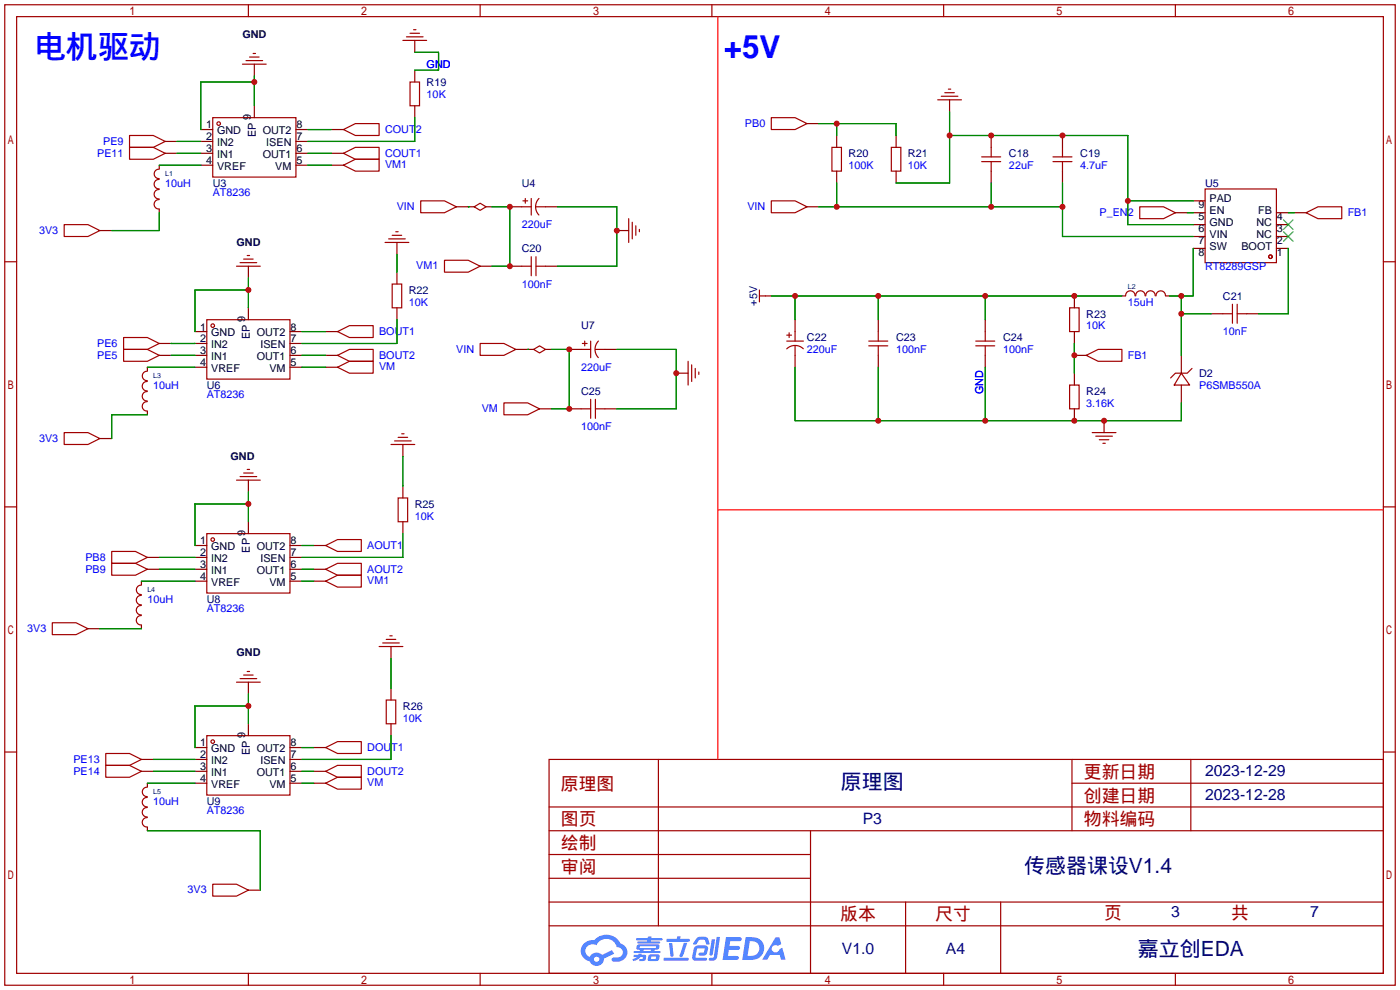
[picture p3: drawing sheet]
<svg xmlns="http://www.w3.org/2000/svg" width="299mm" height="212mm" viewBox="0 0 299 212" stroke-linecap="round" stroke-linejoin="round" font-family="sans-serif">
<g fill="none" stroke="#a10000" stroke-width=".25">
<path d="M1 1h297.2v209.6h-297.2zM3.6 3.6h292.1v204.4h-292.1zM53.1 1v2.6M102.6 1v2.6M152.1 1v2.6M201.7 1v2.6M251.2 1v2.6M1 55.9h2.6M295.7 55.9h2.5M1 108.3h2.6M295.7 108.3h2.5M1 160.7h2.6"/>
<path d="M117.3 162.3h178.4v45.7h-178.4zM117.3 177.5h178.4M117.3 172.5h178.4M140.7 162.3v35.6M173.2 177.5v30.5M229.1 162.3v15.2M229.1 167.4h66.6M254.5 162.3v15.2M295.7 160.7h2.5M117.3 182.6h55.9M117.3 197.9h178.4M117.3 192.8h178.4"/>
<path d="M117.3 187.7h55.9M193.5 192.8v15.2M213.9 192.8v15.2M53.1 208v2.6M102.6 208v2.6M152.1 208v2.6M201.7 208v2.6M251.2 208v2.6"/>
</g>
<g fill="#5487ff">
<path d="M155.2 200.3h2.6a.48 .48 0 0 1 .7 .4 .48 .48 0 0 1-.6 .4h-1.8l-.2 1.1h1.9a.43 .43 0 0 1 .4 .4 .43 .43 0 0 1-.5 .4h-1.9l-.2 1.3h1.7a.45 .45 0 0 1 .5 .2 .45 .45 0 0 1-.1 .6h-3.3z"/>
<path d="M165.7 200.3h.9l.4 1.5-.8 .3a.84 .84 0 0 0-1.2 .3 .84 .84 0 0 0 .4 1.1 .84 .84 0 0 0 1.1-.4l.1-.2 .6-.3 .7 2.5h-1l-.2-1h-2.1l-.6 1h-1.1z"/>
<path d="M152.1 200.8h.7l-.5 3.1a.36 .36 0 0 1-.3 .3 .36 .36 0 0 1-.4-.3z"/>
<path d="M153.2 200.2h.7l-.6 4.3a1.13 1.13 0 0 1-1.8 .6l.2-.4h.7l.2-.2z"/>
<path d="M148.9 200.6l.6-.4h1a.77 .77 0 0 1 .9 .5l.3 1-.2 .2h-.5l-.3-.9-.2-.2-1 .1-.7 1-.6-.1-.1-.2z"/>
<path d="M148.4 202.4l.6-.3h1.7a.81 .81 0 0 1 .7 .5 .81 .81 0 0 1-.2 .8 .81 .81 0 0 1-.9 .8h-.7a.32 .32 0 0 1-.3-.3 .32 .32 0 0 1 .4-.3h.7l.2-.9-1.6 .1-.4 1.8 2.2 .1a.32 .32 0 0 1 .3 .4 .32 .32 0 0 1-.4 .2h-2.2l-.5-.3-.1-.5z"/>
<path d="M141.9 204.7h5a.33 .33 0 0 1 .3 .3 .33 .33 0 0 1-.3 .3h-4.9l-.2-.1z"/>
<path d="M146.1 201.5h.8l-.7 2a.98 .98 0 0 1-.7 1.1l-.3-.3z"/>
<path d="M143 201.6h.7l.3 2.5a.34 .34 0 0 1-.3 .4 .34 .34 0 0 1-.4-.3z"/>
<path d="M142.5 200.7h2.1l.3-.6h.6l-.1 .6h1.7a.32 .32 0 0 1 .4 .3 .32 .32 0 0 1-.4 .3h-4.5l-.2-.2z"/>
<path d="M135.5 204.1h.9l.1-.3h.6v.3h.8a.82 .82 0 0 1-.5 1.3h-.8v-.4l.7-.1 .1-.3a.68 .68 0 0 0-1 .4l-1.1 .4-.1-.4 .9-.5h-.7z"/>
<path d="M136 200.5h2.4l.1-.3h.7v.3h2.2l.2 .3-.2 .2h-2.3v.2h1.8l.2 .3-.2 .1h-4.5l-.1-.4h2l.1-.2h-2.3l-.1-.2z"/>
<path d="M159.4 200.3l-.8 4.9h1.7a2.5 2.5 0 0 0 3-2.5 2.5 2.5 0 0 0-3.1-2.4zM160.3 201.1a1.61 1.61 0 0 1 2 1.5 1.61 1.61 0 0 1-1.8 1.7h-.7z"/>
<path d="M136.2 202a.55 .55 0 0 0-.2 .8 .55 .55 0 0 0 .7 .2l.1 .3h-1.3v.3l5.4 .1 .3-.2-.2-.2h-1.2l.2-.3a.7 .7 0 0 0 .8-.3 .7 .7 0 0 0 0-.8l-4.2-.1zM136.8 202.3l3.3-.1 .1 .1-.2 .3h-3.2zM137.5 203h1.7l-.2 .3h-1.4z"/>
<path d="M138.6 204.2a1.05 1.05 0 0 0 0 1.2 2.91 2.91 0 0 0 2.2-.2 .98 .98 0 0 0 0-1.2h-1.6zM139.2 204.5l.9-.1 .1 .4-.2 .2-.8-.1z"/>
<path d="M124.9 201.6a2.23 2.23 0 0 0-.7 2.3 2.23 2.23 0 0 0 1.8 1.6 1.58 1.58 0 0 0 1.8 .9 1.58 1.58 0 0 0 1.3-1.5l2.2-1.1-.5-.7-2.1 1a1.65 1.65 0 0 0-2.7 .4 1.45 1.45 0 0 1-.8-1.9 1.45 1.45 0 0 1 2-.7l.3 .1a2.3 2.3 0 0 1 2.3-1.3 2.3 2.3 0 0 1 2 1.7 1.12 1.12 0 0 1 1.3 1 1.12 1.12 0 0 1-1.1 1.2h-.7a.45 .45 0 0 0-.6 .4 .45 .45 0 0 0 .5 .5 2.21 2.21 0 0 0 2.2-.5 2.21 2.21 0 0 0 .5-2.3 2.13 2.13 0 0 0-1.3-1.1 3.3 3.3 0 0 0-5.6-.7l-1.1 .1zM127 205a.57 .57 0 0 1 1.1 0 .57 .57 0 0 1-1.1 0z"/>
</g>
<g fill="none" stroke="#a10000" stroke-width=".25">
<path d="M51.8 13.7h5.1M52.6 13h3.5M53.3 12.2h2.1M54.1 11.4h.5M86.1 8.6h5.1M86.9 7.9h3.5M87.6 17.5h2.1v5.1h-2.1zM87.6 7.1h2.1M88.4 6.3h.5M201.9 19.8h2.1M202.7 19.1h.5M27.7 29h5.1l2.5 1.2-2.5 1.3h-5.1z"/>
<path d="M27.7 31.5h5.1l2.5 1.3-2.5 1.2h-5.1zM34 38.3a1.01 1.01 0 0 0-1.1 1.1 1.01 1.01 0 0 0 1.1 1M34 36.2a1.01 1.01 0 0 0-1.1 1 1.01 1.01 0 0 0 1.1 1M45.5 25.1h17.7v12.7h-17.7zM73.4 27.7l2.5-1.3h5.1v2.6h-5.1zM73.4 35.3l2.5-1.3h5.1v2.6h-5.1zM73.4 32.8l2.5-1.3h5.1v2.5h-5.1zM164.8 25.1h5.1l2.6 1.3-2.6 1.3h-5.1zM177.8 31.5h2v5.1h-2zM190.5 31.5h2v5.1h-2zM200.4 21.3h5.1M201.2 20.6h3.5"/>
<path d="M209.8 34.5h4.1M209.8 33.5h4.1M211.8 31.5v2M211.8 34.5v2.1M225 34.5h4.1M225 33.5h4.1M227.1 31.5v2M227.1 34.5v2.1M13.7 48h5.1l2.5 1.3-2.5 1.2h-5.1zM34 40.5a1.01 1.01 0 0 0-1.1 1 1.01 1.01 0 0 0 1.1 1M34 42.7a1.01 1.01 0 0 0-1.1 1 1.01 1.01 0 0 0 1.1 1M50.5 56.9h5.1"/>
<path d="M51.3 56.1h3.6M52.1 55.4h2M52.8 54.6h.5M82.3 51.8h5.1M83.1 51.1h3.5M83.8 50.3h2.1M84.6 49.5h.5M89.9 42.9h5.1l2.5 1.3-2.5 1.3h-5.1zM95 55.6h5.1l2.5 1.3-2.5 1.3h-5.1zM101.3 44.2l1.3-.8 1.3 .8-1.3 .8zM111.5 56.9h2M111.5 44.2h2"/>
<path d="M111.8 42.9h1M112.3 42.4v1M113.5 42.4v3.6M113.5 54.9v4M114.6 56.9h2M114.6 54.9v4M114.6 44.2h2M115.2 42.4a2.54 2.54 0 0 0 0 3.5M134.4 46.7v5.1M135.1 47.5v3.6M135.9 48.3v2M136.7 49v.5"/>
<path d="M164.8 42.9h5.1l2.6 1.3-2.6 1.3h-5.1zM243.6 44.2h5.1l2.5 1.3-2.5 1.2h-5.1zM257.6 40.4h15.2v15.7h-15.2zM279.1 45.5l2.6-1.3h5.1v2.5h-5.1zM26.4 72.1h5.1l2.5 1.3-2.5 1.3h-5.1zM26.4 74.7h5.1l2.5 1.2-2.5 1.3h-5.1zM31.5 79.3a1.01 1.01 0 0 0-1.1 1 1.01 1.01 0 0 0 1.1 1.1M44.2 68.3h17.8v12.7h-17.8zM72.1 70.9l2.6-1.3h5.1v2.5h-5.1zM72.1 75.9l2.6-1.2h5.1v2.5h-5.1zM72.1 78.5l2.6-1.3h5.1v2.6h-5.1zM83.8 60.7h2.1v5.1h-2.1z"/>
<path d="M102.6 73.4h5.1l2.5 1.3-2.5 1.2h-5.1zM114 74.7l1.3-.8 1.3 .8-1.3 .7zM124.2 74.7h2M124.5 73.4h1M125 72.9v1M126.2 72.9v3.6M127.3 74.7h2M127.9 72.9a2.54 2.54 0 0 0 0 3.5M147.1 77.2v5.1M147.8 78v3.5M148.6 78.7v2.1M149.4 79.5v.5"/>
<path d="M162.3 62v2.5M162.3 63.2h1.3M168.1 72.9h3.6M168.1 71.6h1.1M168.7 71.1v1M169.9 70.9v2M169.9 73.9v2M171.7 74.5a2.54 2.54 0 0 0-3.6 .1M185.7 73.9h4M185.7 72.9h4M187.7 70.9v2M187.7 73.9v2"/>
<path d="M208.5 73.9h4.1M208.5 72.9h4.1M210.6 70.9v2M210.6 73.9v2M228.6 65.8h2v5.1h-2zM232.2 75.9l2.5-1.2h5.1v2.5h-5.1zM240.6 63.2a1.01 1.01 0 0 1 1-1.1 1.01 1.01 0 0 1 1 1.1M242.7 63.2a1.01 1.01 0 0 1 1-1.1 1.01 1.01 0 0 1 1 1.1M244.9 63.2a1.01 1.01 0 0 1 1-1.1 1.01 1.01 0 0 1 1 1.1M247.1 63.2a1.01 1.01 0 0 1 1-1 1.01 1.01 0 0 1 1 1M252.5 79.8l1.8 2.5h-3.3zM254.8 78.7l-1.1 1.1h-2.5l-1 1"/>
<path d="M261.4 67.1h2M263.4 65v4.1M264.4 67.1h2M264.4 65v4.1M13.7 92.5h5.1l2.5 1.2-2.5 1.3h-5.1zM31.5 83.7a1.01 1.01 0 0 0-1.1 1 1.01 1.01 0 0 0 1.1 1M31.5 81.5a1.01 1.01 0 0 0-1.1 1 1.01 1.01 0 0 0 1.1 1M31.5 85.8a1.01 1.01 0 0 0-1.1 1 1.01 1.01 0 0 0 1.1 1.1M83.6 95h5M84.3 94.2h3.6M85.1 93.5h2M85.9 92.7h.5"/>
<path d="M107.7 86.1h5.1l2.5 1.3-2.5 1.2h-5.1zM124.2 87.4h2M126.2 85.3v4.1M127.3 87.4h2M127.3 85.3v4.1M228.6 82.3h2v5.1h-2zM233.4 92.5h5.1M234.2 93.2h3.5M234.9 94h2.1M235.7 94.7h.5M23.9 117.9h5.1l2.5 1.2-2.5 1.3h-5.1zM44.2 114h17.8v12.7h-17.8z"/>
<path d="M50.5 102.6h5.1M51.3 101.9h3.6M52.1 101.1h2M52.8 100.3h.5M69.6 116.6l2.5-1.3h5.1v2.6h-5.1zM85.1 106.4h2v5.1h-2zM11.2 133.1h5.1l2.5 1.3-2.5 1.2h-5.1zM23.9 120.4h5.1l2.5 1.3-2.5 1.2h-5.1zM30.2 129.4a1.01 1.01 0 0 0-1.1 1 1.01 1.01 0 0 0 1.1 1M30.2 127.2a1.01 1.01 0 0 0-1.1 1.1 1.01 1.01 0 0 0 1.1 1M30.2 125.1a1.01 1.01 0 0 0-1.1 1 1.01 1.01 0 0 0 1.1 1M30.2 131.6a1.01 1.01 0 0 0-1.1 1 1.01 1.01 0 0 0 1.1 1"/>
<path d="M69.6 121.7l2.5-1.3h5.1v2.5h-5.1zM69.6 124.2l2.5-1.3h5.1v2.6h-5.1zM81 138.2h5.1M81.8 137.4h3.5M82.5 136.7h2.1M83.3 135.9h.5M44.2 157.2h17.8v12.7h-17.8zM50.5 145.8h5.1M51.3 145h3.6M52.1 144.3h2M52.8 143.5h.5M69.6 159.8l2.5-1.3h5.1v2.5h-5.1z"/>
<path d="M82.5 149.6h2.1v5.1h-2.1zM22.6 163.6h5.1l2.5 1.2-2.5 1.3h-5.1zM22.6 161h5.1l2.5 1.3-2.5 1.3h-5.1zM31.5 172.6a1.01 1.01 0 0 0-1.1 1 1.01 1.01 0 0 0 1.1 1M31.5 170.4a1.01 1.01 0 0 0-1.1 1 1.01 1.01 0 0 0 1.1 1M31.5 168.2a1.01 1.01 0 0 0-1.1 1 1.01 1.01 0 0 0 1.1 1.1M31.5 174.7a1.01 1.01 0 0 0-1.1 1 1.01 1.01 0 0 0 1.1 1.1M69.6 164.8l2.5-1.2h5.1v2.5h-5.1zM69.6 167.4l2.5-1.3h5.1v2.6h-5.1zM45.5 189h5l2.6 1.2-2.6 1.3h-5z"/>
<circle cx="46.7" cy="26.4" r=".38"/>
<circle cx="271.5" cy="54.9" r=".38"/>
<circle cx="45.5" cy="69.6" r=".38"/>
<circle cx="45.5" cy="115.3" r=".38"/>
<circle cx="45.5" cy="158.5" r=".38"/>
</g>
<g fill="none" stroke="#870000" stroke-width=".25">
<path d="M54.4 13.7v2.6M88.6 8.6v2.6M88.6 15v2.5M34 35.3v.8M35.3 30.2h2.5M35.3 32.8h2.5M42.9 27.7h2.6M42.9 30.2h2.6M42.9 32.8h2.6M42.9 35.3h2.6M54.4 22.6v2.5M63.2 27.7h2.6"/>
<path d="M63.2 30.2h2.6M63.2 32.8h2.6M63.2 35.3h2.6M70.9 27.7h2.5M70.9 32.8h2.5M70.9 35.3h2.5M88.6 22.6v2.5M172.5 26.4h2.5M178.8 29v2.5M178.8 36.6v2.5M191.5 29v2.5M191.5 36.6v2.5"/>
<path d="M202.9 21.3v2.6M211.8 29v2.5M211.8 36.6v2.5M227.1 29v2.5M227.1 36.6v2.5M21.3 49.3h2.6M34 44.7v.8M53.1 56.9v2.5M84.8 51.8v2.6M84.8 58.2v2.5M97.5 44.2h3.8M102.6 56.9h2.6"/>
<path d="M103.9 44.2h1.3M109 56.9h2.5M109 44.2h2.5M116.6 56.9h2.5M116.6 44.2h2.5M131.8 49.3h2.6M172.5 44.2h2.5M251.2 45.5h2.5M255 53.1h2.6M255 50.5h2.6M255 48h2.6M255 45.5h2.6"/>
<path d="M255 42.9h2.6M272.8 53.1h2.5M272.8 50.5h2.5M272.8 48h2.5M272.8 45.5h2.5M276.6 45.5h2.5M31.5 78.5v.7M34 73.4h2.6M34 75.9h2.6M41.7 70.9h2.5M41.7 73.4h2.5M41.7 75.9h2.5"/>
<path d="M41.7 78.5h2.5M53.1 65.8v2.5M62 70.9h2.5M62 73.4h2.5M62 75.9h2.5M62 78.5h2.5M69.6 70.9h2.5M69.6 75.9h2.5M69.6 78.5h2.5M84.8 65.8v2.5M110.2 74.7h3.8M116.6 74.7h1.3"/>
<path d="M121.7 74.7h2.5M129.3 74.7h2.5M144.5 79.8h2.6M163.6 63.2h1.2M169.9 68.3v2.6M169.9 75.9v2.6M187.7 68.3v2.6M187.7 75.9v2.6M210.6 68.3v2.6M210.6 75.9v2.6M229.6 75.9h2.6M229.6 63.2v2.6"/>
<path d="M229.6 70.9v2.5M229.6 79.8v2.5M239.8 63.2h.7M249.2 63.2h.7M252.5 75.9v3.9M258.8 67.1h2.6M266.4 67.1h2.6M21.3 93.7h2.6M31.5 87.9v.7M86.1 95v2.5M115.3 87.4h2.6M121.7 87.4h2.5"/>
<path d="M129.3 87.4h2.5M229.6 87.4v2.5M236 89.9v2.6M252.5 82.3v3.8M31.5 119.1h2.5M41.7 116.6h2.5M41.7 119.1h2.5M53.1 102.6v2.6M53.1 111.5v2.5M62 116.6h2.5M62 119.1h2.5M67.1 116.6h2.5"/>
<path d="M86.1 103.9v2.5M86.1 111.5v2.5M18.8 134.4h2.5M30.2 124.2v.8M30.2 133.6v.8M31.5 121.7h2.5M41.7 121.7h2.5M41.7 124.2h2.5M62 121.7h2.5M62 124.2h2.5M67.1 121.7h2.5M67.1 124.2h2.5"/>
<path d="M83.6 138.2v2.5M41.7 159.8h2.5M53.1 145.8v2.5M53.1 154.7v2.5M62 159.8h2.5M67.1 159.8h2.5M83.6 147.1v2.5M83.6 154.7v2.5M30.2 162.3h2.6M30.2 164.8h2.6M31.5 167.4v.7M31.5 176.8v.7"/>
<path d="M41.7 162.3h2.5M41.7 164.8h2.5M41.7 167.4h2.5M62 162.3h2.5M62 164.8h2.5M62 167.4h2.5M67.1 164.8h2.5M67.1 167.4h2.5M53.1 190.2h2.5"/>
</g>
<g fill="none" stroke="#008700" stroke-width=".25">
<path d="M54.4 16.3v6.3M54.4 17.5h-11.5v10.2M88.6 11.2h5.1v3.8h-5.1M34 35.3h8.9M37.8 30.2h5.1M37.8 32.8h5.1M65.8 32.8h5.1M65.8 27.7h5.1M65.8 35.3h5.1M88.6 25.1v5.1h-22.8M175 26.4h16.5v2.6M178.8 26.4v2.6"/>
<path d="M178.8 39.1v5.1M202.9 23.9v15.2h-11.4M202.9 29h38.1v19h14M211.8 39.1v5.1M227.1 39.1v11.4h27.9M34 45.5v3.8h-10.1M53.1 59.4v6.4M84.8 54.4v3.8M100.1 44.2h.1M105.2 44.2h3.8v12.7h-3.8M119.1 44.2h12.7v12.7h-12.7M175 44.2h52.1"/>
<path d="M241 42.9h14M253.7 45.5h1.3M255 53.1v10.1h-5.1M275.3 45.5h1.3M275.3 53.1v14h-6.3M31.5 78.5h10.2M36.6 75.9h5.1M36.6 73.4h5.1M53.1 62h-11.4v8.9M64.5 70.9h5.1M64.5 75.9h5.1M64.5 78.5h5.1"/>
<path d="M84.8 68.3v5.1h-20.3M112.8 74.7h.1M117.9 74.7h3.8v12.7h-3.8M131.8 74.7h12.7v12.7h-12.7M164.8 63.2h75M169.9 78.5v11.4h82.6v-3.8M169.9 63.2v5.1M187.7 63.2v5.1M187.7 78.5v11.4M210.6 63.2v5.1M210.6 78.5v11.4M229.6 73.4v6.4"/>
<path d="M252.5 67.1h6.3M252.5 63.2v12.7M31.5 88.6h-7.6v5.1M86.1 97.5v6.4M34 119.1h7.7M53.1 105.2v6.3M53.1 107.7h-11.4v8.9M64.5 116.6h2.6M86.1 114v5.1h-21.6M21.3 134.4h8.9M30.2 124.2h11.5M34 121.7h7.7"/>
<path d="M64.5 121.7h2.6M64.5 124.2h2.6M53.1 148.3v6.4M53.1 150.9h-11.4v8.9M64.5 159.8h2.6M83.6 157.2v5.1h-19.1M83.6 140.7v6.4M31.5 167.4h10.2M31.5 177.5h24.1v12.7M32.8 162.3h8.9M32.8 164.8h8.9M64.5 164.8h2.6"/>
<path d="M64.5 167.4h2.6"/>
</g>
<path d="M153.4 3.6v158.7M153.4 109h142.3" fill="none" stroke="#f00" stroke-width=".25"/>
<path d="M274.3 49.5l2.1 2.1M274.3 47l2.1 2M276.4 49.5l-2.1 2.1M276.4 47l-2.1 2" fill="none" stroke="#3c3" stroke-width=".25"/>
<g fill="#c00">
<circle cx="54.4" cy="17.5" r=".63"/>
<circle cx="53.1" cy="107.7" r=".63"/>
<circle cx="53.1" cy="150.9" r=".63"/>
<circle cx="53.1" cy="62" r=".63"/>
<circle cx="229.6" cy="75.9" r=".63"/>
<circle cx="178.8" cy="44.2" r=".63"/>
<circle cx="211.8" cy="44.2" r=".63"/>
<circle cx="227.1" cy="44.2" r=".63"/>
<circle cx="178.8" cy="26.4" r=".63"/>
<circle cx="202.9" cy="29" r=".63"/>
<circle cx="211.8" cy="29" r=".63"/>
<circle cx="227.1" cy="29" r=".63"/>
<circle cx="241" cy="42.9" r=".63"/>
<circle cx="236" cy="89.9" r=".63"/>
<circle cx="229.6" cy="89.9" r=".63"/>
<circle cx="210.6" cy="89.9" r=".63"/>
<circle cx="187.7" cy="89.9" r=".63"/>
<circle cx="169.9" cy="63.2" r=".63"/>
<circle cx="187.7" cy="63.2" r=".63"/>
<circle cx="210.6" cy="63.2" r=".63"/>
<circle cx="229.6" cy="63.2" r=".63"/>
<circle cx="252.5" cy="67.1" r=".63"/>
<circle cx="252.5" cy="63.2" r=".63"/>
<circle cx="109" cy="56.9" r=".63"/>
<circle cx="109" cy="44.2" r=".63"/>
<circle cx="131.8" cy="49.3" r=".63"/>
<circle cx="121.7" cy="87.4" r=".63"/>
<circle cx="121.7" cy="74.7" r=".63"/>
<circle cx="144.5" cy="79.8" r=".63"/>
</g>
<g font-size="6.7" fill="#00f">
<text x="7.4" y="12.4">电机驱动</text>
<text x="154.7" y="12.4">+5V</text>
</g>
<g font-size="4.5" fill="#000080">
<text x="179.7" y="168.7">原理图</text>
<text x="218.9" y="186.5">传感器课设V1.4</text>
<text x="243.2" y="204.3">嘉立创EDA</text>
</g>
<g font-size="3.8" fill="#a00000">
<text x="231.6" y="166.2">更新日期</text>
<text x="119.9" y="168.8">原理图</text>
<text x="231.6" y="171.3">创建日期</text>
<text x="119.9" y="176.4">图页</text>
<text x="231.6" y="176.4">物料编码</text>
<text x="119.9" y="181.5">绘制</text>
<text x="119.9" y="186.6">审阅</text>
<text x="179.6" y="196.7">版本</text>
<text x="199.9" y="196.7">尺寸</text>
<text x="236" y="196.5">页</text>
<text x="263.1" y="196.5">共</text>
</g>
<g font-size="3.4" fill="#000080">
<text x="257.6" y="165.9">2023-12-29</text>
<text x="257.6" y="170.9">2023-12-28</text>
<text x="184.4" y="176">P3</text>
<text x="250.3" y="196.1">3</text>
<text x="280" y="196.1">7</text>
<text x="179.9" y="204">V1.0</text>
<text x="202.2" y="204">A4</text>
</g>
<g font-size="2.3">
<text x="51.8" y="8.2">GND</text>
<text x="44.1" y="27.5">1</text>
<text x="44.1" y="30">2</text>
<text x="46.4" y="28.7">GND</text>
<text x="53.6" y="25.6" transform="rotate(-90 53.6 25.6)">9</text>
<text x="54.7" y="29.2" transform="rotate(-90 54.7 29.2)">EP</text>
<text x="56.1" y="28.7">OUT2</text>
<text x="63.4" y="30">7</text>
<text x="63.4" y="27.5">8</text>
<text x="44.1" y="32.5">3</text>
<text x="44.1" y="35.1">4</text>
<text x="46.4" y="31.3">IN2</text>
<text x="46.4" y="33.8">IN1</text>
<text x="56.1" y="33.8">OUT1</text>
<text x="56.9" y="31.3">ISEN</text>
<text x="63.4" y="35.1">5</text>
<text x="63.4" y="32.5">6</text>
<text x="46.4" y="36.3">VREF</text>
<text x="58.8" y="36.3">VM</text>
<text x="256.1" y="47.1">5</text>
<text x="256.1" y="44.5">9</text>
<text x="258.5" y="45.8">EN</text>
<text x="258.5" y="43.3">PAD</text>
<text x="268.9" y="45.8">FB</text>
<text x="272.9" y="47.1">4</text>
<text x="50.5" y="52.6">GND</text>
<text x="256.1" y="49.6">6</text>
<text x="256.1" y="52.2">7</text>
<text x="258.5" y="48.4">GND</text>
<text x="258.5" y="50.9">VIN</text>
<text x="258.5" y="53.4">SW</text>
<text x="265.3" y="53.4">BOOT</text>
<text x="268.5" y="50.9">NC</text>
<text x="268.5" y="48.4">NC</text>
<text x="272.9" y="52.2">2</text>
<text x="272.9" y="49.6">3</text>
<text x="256.1" y="54.7">8</text>
<text x="272.9" y="54.7">1</text>
<text x="42.8" y="70.6">1</text>
<text x="45.1" y="71.9">GND</text>
<text x="52.4" y="68.8" transform="rotate(-90 52.4 68.8)">9</text>
<text x="54.9" y="71.9">OUT2</text>
<text x="62.1" y="70.6">8</text>
<text x="42.8" y="73.2">2</text>
<text x="42.8" y="75.7">3</text>
<text x="45.1" y="74.4">IN2</text>
<text x="45.1" y="77">IN1</text>
<text x="53.4" y="72.4" transform="rotate(-90 53.4 72.4)">EP</text>
<text x="54.9" y="77">OUT1</text>
<text x="55.6" y="74.4">ISEN</text>
<text x="62.1" y="75.7">6</text>
<text x="62.1" y="73.2">7</text>
<text x="42.8" y="78.3">4</text>
<text x="45.1" y="79.5">VREF</text>
<text x="57.6" y="79.5">VM</text>
<text x="62.1" y="78.3">5</text>
<text x="49.3" y="98.3">GND</text>
<text x="42.8" y="116.4">1</text>
<text x="42.8" y="118.9">2</text>
<text x="45.1" y="117.6">GND</text>
<text x="52.4" y="114.5" transform="rotate(-90 52.4 114.5)">9</text>
<text x="53.4" y="118.1" transform="rotate(-90 53.4 118.1)">EP</text>
<text x="54.9" y="117.6">OUT2</text>
<text x="62.1" y="118.9">7</text>
<text x="62.1" y="116.4">8</text>
<text x="42.8" y="121.4">3</text>
<text x="42.8" y="124">4</text>
<text x="45.1" y="120.2">IN2</text>
<text x="45.1" y="122.7">IN1</text>
<text x="45.1" y="125.2">VREF</text>
<text x="54.9" y="122.7">OUT1</text>
<text x="55.6" y="120.2">ISEN</text>
<text x="57.6" y="125.2">VM</text>
<text x="62.1" y="124">5</text>
<text x="62.1" y="121.4">6</text>
<text x="50.5" y="140.3">GND</text>
<text x="42.8" y="159.5">1</text>
<text x="45.1" y="160.8">GND</text>
<text x="52.4" y="157.7" transform="rotate(-90 52.4 157.7)">9</text>
<text x="53.4" y="161.3" transform="rotate(-90 53.4 161.3)">EP</text>
<text x="54.9" y="160.8">OUT2</text>
<text x="62.1" y="159.5">8</text>
<text x="42.8" y="162.1">2</text>
<text x="42.8" y="164.6">3</text>
<text x="42.8" y="167.2">4</text>
<text x="45.1" y="163.3">IN2</text>
<text x="45.1" y="165.9">IN1</text>
<text x="54.9" y="165.9">OUT1</text>
<text x="55.6" y="163.3">ISEN</text>
<text x="62.1" y="167.2">5</text>
<text x="62.1" y="164.6">6</text>
<text x="62.1" y="162.1">7</text>
<text x="45.1" y="168.4">VREF</text>
<text x="57.6" y="168.4">VM</text>
</g>
<g font-size="2.3" fill="#00f">
<text x="91.2" y="14.5">GND</text>
<text x="91.2" y="20.9">10K</text>
<text x="82.3" y="28.4">COUT2</text>
<text x="159.2" y="27.1">PB0</text>
<text x="20.8" y="33.5">PE11</text>
<text x="22.1" y="30.9">PE9</text>
<text x="82.3" y="36">VM1</text>
<text x="82.3" y="33.5">COUT1</text>
<text x="35.3" y="39.9">10uH</text>
<text x="45.5" y="42">AT8236</text>
<text x="181.4" y="36.1">100K</text>
<text x="194.1" y="36.1">10K</text>
<text x="215.6" y="36.1">22uF</text>
<text x="230.9" y="36.1">4.7uF</text>
<text x="84.8" y="44.9">VIN</text>
<text x="159.7" y="44.9">VIN</text>
<text x="235" y="46.2">P_EN2</text>
<text x="288" y="46.2">FB1</text>
<text x="8.3" y="50">3V3</text>
<text x="111.5" y="48.8">220uF</text>
<text x="89" y="57.6">VM1</text>
<text x="257.6" y="57.7">RT8289GSP</text>
<text x="87.4" y="65.3">10K</text>
<text x="111.5" y="61.5">100nF</text>
<text x="241" y="65.3">15uH</text>
<text x="81" y="71.6">BOUT1</text>
<text x="232.2" y="70.4">10K</text>
<text x="261.4" y="71.7">10nF</text>
<text x="20.8" y="74.1">PE6</text>
<text x="20.8" y="76.6">PE5</text>
<text x="81" y="76.6">BOUT2</text>
<text x="97.5" y="75.4">VIN</text>
<text x="172.5" y="75.5">220uF</text>
<text x="191.5" y="75.5">100nF</text>
<text x="214.4" y="75.5">100nF</text>
<text x="241" y="76.6">FB1</text>
<text x="32.8" y="83.1">10uH</text>
<text x="81" y="79.2">VM</text>
<text x="124.2" y="79.3">220uF</text>
<text x="256.3" y="83.1">P6SMB550A</text>
<text x="44.2" y="85.1">AT8236</text>
<text x="103" y="88.1">VM</text>
<text x="210.1" y="84.2" transform="rotate(-90 210.1 84.2)">GND</text>
<text x="232.2" y="86.9">3.16K</text>
<text x="8.3" y="94.4">3V3</text>
<text x="124.2" y="92">100nF</text>
<text x="88.6" y="111">10K</text>
<text x="18.2" y="119.8">PB8</text>
<text x="78.5" y="117.3">AOUT1</text>
<text x="18.2" y="122.4">PB9</text>
<text x="78.5" y="122.4">AOUT2</text>
<text x="78.5" y="124.9">VM1</text>
<text x="31.5" y="128.8">10uH</text>
<text x="44.2" y="130.9">AT8236</text>
<text x="5.8" y="135.1">3V3</text>
<text x="86.1" y="154.2">10K</text>
<text x="78.5" y="160.5">DOUT1</text>
<text x="15.7" y="165.5">PE14</text>
<text x="15.7" y="163">PE13</text>
<text x="78.5" y="165.5">DOUT2</text>
<text x="32.8" y="172">10uH</text>
<text x="78.5" y="168.1">VM</text>
<text x="44.2" y="174">AT8236</text>
<text x="40.1" y="190.9">3V3</text>
</g>
<g font-size="2.3" fill="#000080">
<text x="91.2" y="18.3">R19</text>
<text x="181.4" y="33.6">R20</text>
<text x="194.1" y="33.6">R21</text>
<text x="215.6" y="33.6">C18</text>
<text x="230.9" y="33.6">C19</text>
<text x="45.5" y="39.9">U3</text>
<text x="111.5" y="39.9">U4</text>
<text x="257.6" y="39.9">U5</text>
<text x="111.5" y="53.9">C20</text>
<text x="87.4" y="62.8">R22</text>
<text x="161.8" y="65.3" transform="rotate(-90 161.8 65.3)">+5V</text>
<text x="261.4" y="64.1">C21</text>
<text x="124.2" y="70.4">U7</text>
<text x="232.2" y="67.9">R23</text>
<text x="172.5" y="72.9">C22</text>
<text x="191.5" y="72.9">C23</text>
<text x="214.4" y="72.9">C24</text>
<text x="44.2" y="83.1">U6</text>
<text x="256.3" y="80.6">D2</text>
<text x="124.2" y="84.4">C25</text>
<text x="232.2" y="84.4">R24</text>
<text x="88.6" y="108.5">R25</text>
<text x="44.2" y="128.8">U8</text>
<text x="86.1" y="151.7">R26</text>
<text x="44.2" y="172">U9</text>
</g>
<g font-size="1.5" fill="#000080">
<text x="35.3" y="37.5">L1</text>
<text x="241" y="61.7">L2</text>
<text x="32.8" y="80.7">L3</text>
<text x="31.5" y="126.4">L4</text>
<text x="32.8" y="169.6">L5</text>
</g>
</svg>
